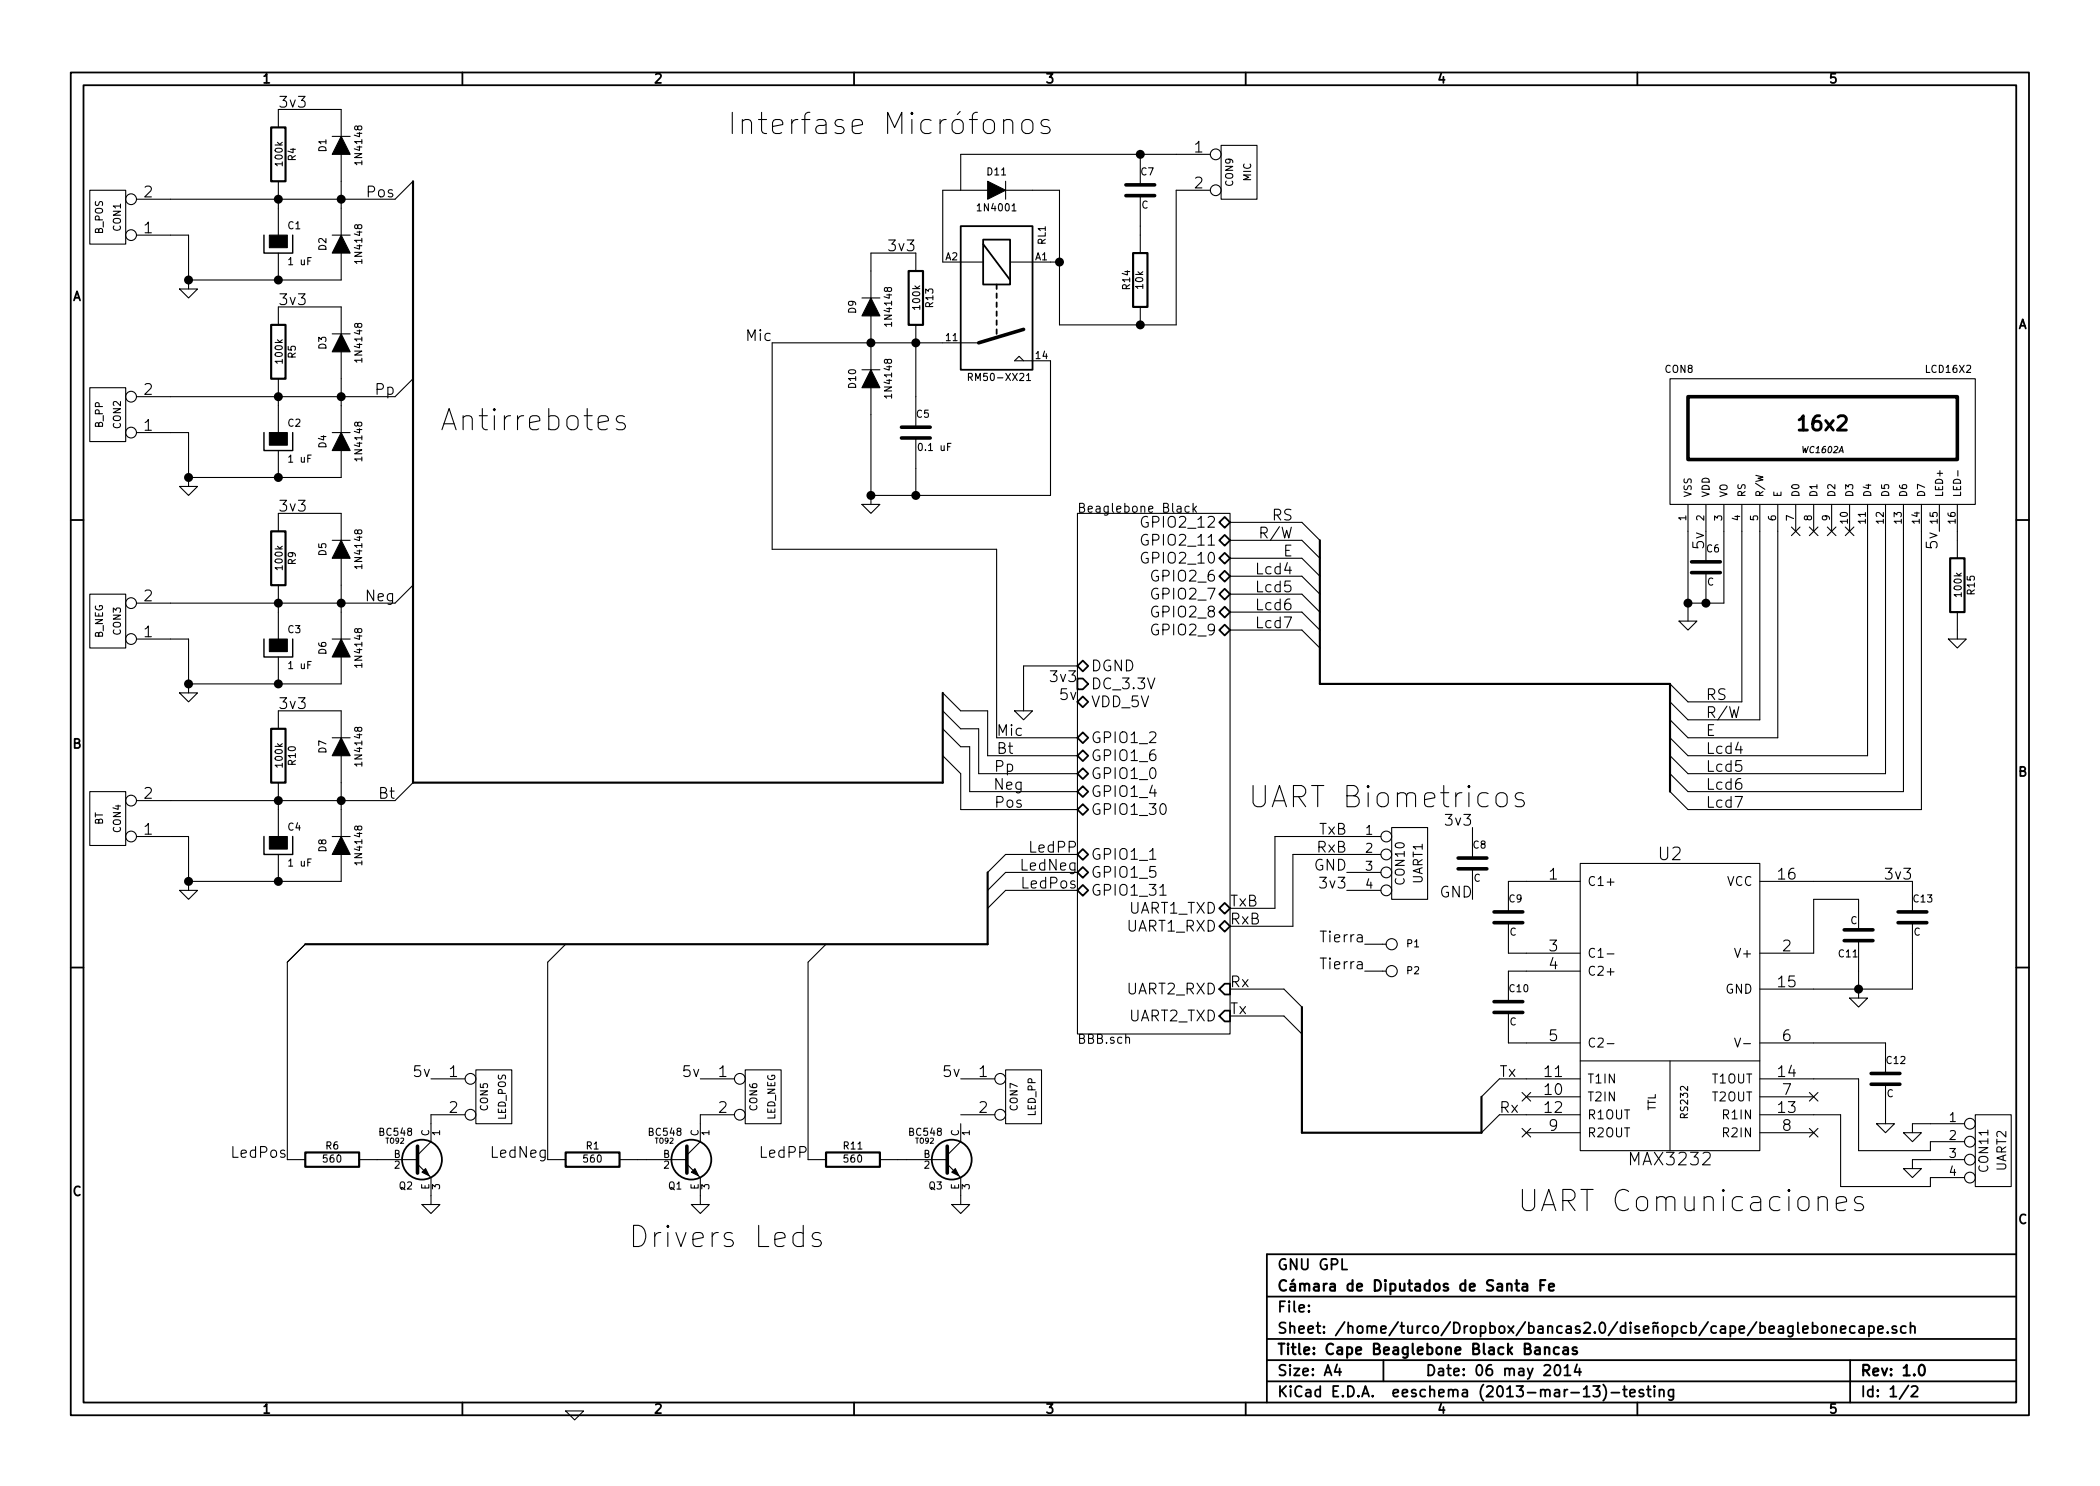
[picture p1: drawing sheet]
<svg xmlns="http://www.w3.org/2000/svg" width="297mm" height="210mm" viewBox="0 0 297 210" stroke-linecap="round" stroke-linejoin="round" font-family="sans-serif">
<g fill="none" stroke="#000" stroke-width=".25">
<path d="M10 10.3h277v189.9h-277zM11.8 12.1h273.4v186.3h-273.4zM65.4 10.3v1.8M120.8 10.3v1.8M176.2 10.3v1.8M231.6 10.3v1.8M135.9 32h10.1v20.3h-10.1zM139.1 33.9h3.8v6.4h-3.8zM139.1 34.5l3.8 5.1M141 40.3v.6M141 41.5v.7M141 42.8v.6"/>
<path d="M141 44.1v.6M141 45.3v.7M141 46.6v.6M10 73.6h1.8M173.2 73.1l.8 .8-.8 .8-.7-.8zM173.2 78.2l.8 .8-.8 .8-.7-.8zM173.2 75.7l.8 .7-.8 .8-.7-.8zM285.2 73.6h1.8M152.4 96h.8l.7 .8-.7 .7h-.8zM153.2 93.5l.7 .7-.7 .8-.8-.8zM153.2 98.5l.7 .8-.7 .8-.8-.8zM172.5 86.6l.7-.8 .8 .8-.8 .8z"/>
<path d="M173.2 80.8l.8 .7-.8 .8-.7-.8zM173.2 88.4l.8 .7-.8 .8-.7-.8zM173.2 83.3l.8 .8-.8 .7-.7-.7zM152.4 106.9l.8-.7 .7 .7-.7 .8zM152.4 104.4l.8-.8 .7 .8-.7 .8zM152.4 114.5l.8-.7 .7 .7-.7 .8zM152.4 109.5l.8-.8 .7 .8-.7 .7zM153.2 111.2l.7 .8-.7 .8-.8-.8zM10 136.9h1.8M152.4 120.9l.8-.8 .7 .8-.7 .8zM152.4 123.4l.8-.7 .7 .7-.7 .8zM152.4 126l.8-.8 .7 .8-.7 .7z"/>
<path d="M172.5 128.5l.7-.7 .8 .7-.8 .8zM173.2 130.3l.8 .8-.8 .7-.7-.7zM173.2 139.2h.8v1.5h-.8l-.7-.8zM285.2 136.9h1.8M173.2 143h.8v1.5h-.8l-.7-.7zM285.2 177.5h-106v20.9M65.4 198.4v1.8M120.8 198.4v1.8M176.2 198.4v1.8M179.2 192.5h106M179.2 195.4h106M179.2 189.5h106"/>
<path d="M179.2 183.5h106M185.1 185.5h.1l-.1 .1v-.1v.1M185.1 184.7l.1 .1h-.1v-.1v.1M189.1 193l-.3 1.1h.9M189.5 193.6v1M195.7 192.5v2.9M220 193.3a.35 .35 0 0 1 .4-.2 .35 .35 0 0 1 .2 .3 .77 .77 0 0 1-.4 1.2 .9 .9 0 0 1-.2-1.3zM221.3 193.5l.4-.4v1.5M221.3 194.6h.8M223.1 193l-.4 1.1h.9M223.4 193.6v1M225.3 196.1h1l-.5 .6 .4 .1 .1 .2-.1 .5-.2 .1h-.4l-.3-.1"/>
<path d="M226.8 195.9a1.71 1.71 0 0 1 0 2.3M227.9 197h1.2M229.6 196.6h.5M229.8 196.1v1.3l.2 .2h.1M230.6 197.1l.7-.1-.1-.3-.4-.1-.2 .2v.7l.2 .1 .4-.1M231.6 198.4v1.8M232.4 196.7a.37 .37 0 0 0-.5 .1v.1a.54 .54 0 0 0 .5 .3l.1 .1-.1 .2-.1 .1-.4-.1M232.9 196.6h.6M233.1 196.1v1.3l.2 .2h.2M234 196.1l-.1 .1 .1 .1 .1-.1-.1-.1v.2M234 196.6v1M234.7 196.7a.38 .38 0 0 1 .7 .1v.8"/>
<path d="M234.7 196.6v1M236.7 196.6v1.2a.39 .39 0 0 1-.6 .2M236.7 196.7l-.4-.1-.3 .3 .1 .6 .2 .1 .4-.1M253.6 187.6v1.2a.39 .39 0 0 1-.6 .2M253.6 187.7l-.4-.1-.3 .3 .1 .6 .2 .1 .4-.1M254.3 187.1v1.3l.2 .2M255 188.1l.7-.1v-.3l-.5-.1-.2 .2 .1 .7 .1 .1 .5-.1M256.4 187.7a.48 .48 0 0 1 .6 .1l.1 .1-.1 .6a.48 .48 0 0 1-.6 0M256.4 187.1v1.5M257.7 187.8a.41 .41 0 0 1 .7 .1v.4a.41 .41 0 0 1-.3 .3 .41 .41 0 0 1-.4-.3zM259.1 187.8a.38 .38 0 0 1 .6 0v.8M259.1 187.6v1"/>
<path d="M260.3 188.1l.8-.1-.1-.3-.4-.1-.3 .2 .1 .7 .2 .1 .4-.1M261.7 192.5v5.9M262.4 187.7l-.5-.1-.3 .3 .1 .6 .2 .1 .5-.1M263 187.7l.2-.1 .4 .1 .1 .9M263.7 188l-.5 .1-.3 .2 .1 .2 .2 .1 .5-.1M264.4 187.7a.48 .48 0 0 1 .6 .1l.1 .1-.1 .6a.48 .48 0 0 1-.6 0M264.4 187.6v1.5M265.6 188.1l.7-.1v-.3l-.4-.1-.3 .2 .1 .7 .2 .1 .4-.1M267 188.5h.1l-.1 .1-.1-.1h.1v.1M268.2 187.7a.37 .37 0 0 0-.6 .1v.1a.54 .54 0 0 0 .6 .3l.1 .1-.1 .2-.1 .1-.5-.1M269.6 187.7l-.5-.1-.2 .3v.6l.2 .1 .5-.1M270 196l-1.3 2"/>
<path d="M270.2 187.8a.38 .38 0 0 1 .7 0v.8M270.2 187.1v1.5M270.4 196.3l.2-.2 .5 .1a.37 .37 0 0 1 .1 .5l-.9 .9h.9"/>
<circle cx="59.7" cy="164.1" r="2.82"/>
<circle cx="97.8" cy="164.1" r="2.82"/>
<circle cx="134.6" cy="164.1" r="2.82"/>
</g>
<g fill="none" stroke="#000" stroke-width=".3">
<path d="M38.4 18h2v7.6h-2zM58.4 25.6v85.1h74.9v-12.7M128.5 38.3h2.1v7.7h-2.1zM160.3 35.8h2v7.6h-2zM38.4 46h2v7.6h-2zM38.4 75.2h2v7.6h-2zM186.7 76.4v20.4h49.5v15.2M275.8 79h2.1v7.6h-2.1zM38.4 103.1h2v7.6h-2zM139.7 123.4v10.2h-96.5M184.1 142.5v17.8h25.4v-5.1M43.2 163.1h7.6v2h-7.6z"/>
<path d="M80 163.1h7.6v2h-7.6zM116.8 163.1h7.7v2h-7.7zM215.4 181.7l.1-.1 .5 .1v.9M216 182l-.5 .1-.2 .2 .1 .2 .1 .1 .5-.1M217.9 181.8h.5M218.5 190.7a.38 .38 0 0 1 .7 .1v.8M218.6 181.1h-.7v1.5M219.1 182.1l.7-.1v-.3l-.5-.1-.2 .2 .1 .7 .1 .1 .5-.1M220.5 190.7l-.4-.1-.3 .3 .1 .6 .2 .1 .4-.1M221.2 190.7l.1-.1 .4 .1 .1 .9M221.8 191l-.5 .1-.2 .2 .1 .2 .1 .1 .5-.1M223 190.7a.37 .37 0 0 0-.6 .1v.1a.54 .54 0 0 0 .6 .3l.1 .1-.1 .2-.1 .1-.5-.1"/>
<path d="M271.6 193.3a.35 .35 0 0 1 .3-.2 .35 .35 0 0 1 .3 .3 .77 .77 0 0 1-.4 1.2 .9 .9 0 0 1-.2-1.3z"/>
</g>
<g fill="none" stroke="#000" stroke-width=".15">
<path d="M39.4 18v-2.5h8.9v3.8M47 19.3h2.5M142 17.2a.76 .76 0 0 1 1.3 .1v1.6M144.7 17.2a.81 .81 0 0 1 1.4 .3v.8a.82 .82 0 0 1-.8 .6 .82 .82 0 0 1-.8-.6v-.8zM148.4 17l-.3-.1h-.4l-.3 .1-.2 .3 .2 .4 1 .4 .1 .2-.1 .5-.3 .1h-.6l-.3-.1M12.7 26.9h5.1v7.6h-5.1zM19.3 33.3h7.4v7.6M39.4 25.6v7.7M39.4 35.8v3.8M47 33.3h2.5M48.3 21.8v11.5M48.3 35.8v3.8h-21.6"/>
<path d="M58.4 25.6l-2.5 2.6h-36.6M129.5 38.3v-2.5h-6.3v6.4M139.7 26.9h-6.4v10.2h5.8M142.2 26.9h7.7v19.1h16.5v-19.1h4.8M142.2 25.6v2.6M142.9 37.1h7M143.2 29.8h.5M161.3 21.8v4.4M161.3 27.7v8.1M171.2 21.8h-35.3v5.1M172.7 20.6h5.1v7.6h-5.1zM12.7 54.9h5.1v7.6h-5.1z"/>
<path d="M25.4 40.9h2.5l-1.2 1.3zM39.4 46v-2.6h8.9v3.8M39.4 53.6v7.6M47 47.2h2.5M48.3 49.8v11.4M58.4 53.6l-2.5 2.5h-36.6M84.6 59.8l1.5-.3-.2-.6-.3-.1h-.6l-.2 .1-.2 .4v1.1l.2 .3 .2 .1h.6l.3-.1M88.3 58.9l-.3-.1h-.4l-.3 .1-.1 .4 .1 .4 1 .3 .2 .2-.2 .5-.3 .1h-.5l-.3-.1M121.9 52.3h2.6M121.9 42.2h2.6M123.2 44.7v7.6M123.2 54.9v16.5"/>
<path d="M129.5 46v14.4M137 53.4l.5-.1v-.1v-.3l-.5-.1v1M138.4 48.5h-29.2v29.2h31.8v26.7h11.4M144.8 51l-.7-.6-.6 .6h5.1v19.1h-25.4M145.2 53.1l.3-.3v1M145.2 53.8h.6M161.3 43.4v2.6M236.2 53.6h43.2v17.8h-43.2zM19.3 61.2h7.4v7.6M25.4 68.8h2.5l-1.2 1.3zM39.4 63.7v3.9M39.4 75.2v-2.6h8.9v3.8"/>
<path d="M47 76.4h2.5M47 61.2h2.5M48.3 63.7v3.9h-21.6M48.3 79v11.4M121.9 71.4h2.6l-1.3 1.2zM129.5 62v8.1M152.4 72.6h21.6v73.7h-21.6zM168.2 71.7l-.4-.1-.2 .3 .1 .5 .1 .1 .4-.1M168.8 71.2v1.3M168.9 72l.3 .5M169.2 71.6l-.4 .5M174 76.4h10.1l2.6 2.6"/>
<path d="M174 73.9h10.1l2.6 2.5M174 79h10.1l2.6 2.5M238.8 71.4v16.5M241.3 71.4v8.1M243.8 71.4v13.9h-5M246.4 71.4v27.9h-7.6l-2.6-2.5M248.9 71.4v30.4h-10.1l-2.6-2.5M251.5 71.4v33h-12.7l-2.6-2.6M253.4 74.6l1.2 1.2M254 71.4v3.8M254.6 74.6l-1.2 1.2M255.9 74.6l1.2 1.2"/>
<path d="M256.5 71.4v3.8M257.1 74.6l-1.2 1.2M258.5 74.6l1.2 1.2M259.1 71.4v3.8M259.7 74.6l-1.2 1.2M261 74.6l1.2 1.2M261.6 71.4v3.8M262.2 74.6l-1.2 1.2M264.2 71.4v35.5h-25.4l-2.6-2.5M266.7 71.4v38.1h-27.9l-2.6-2.6M269.2 71.4v40.6h-30.4l-2.6-2.5M271.8 71.4v43.1h-33l-2.6-2.5"/>
<path d="M274.3 71.4v3.8M276.9 71.4v7.6M276.9 66.6v.8M12.7 84.1h5.1v7.6h-5.1zM19.3 90.4h7.4v7.6M25.4 98h2.5l-1.2 1.3zM39.4 82.8v7.6M39.4 93v3.8M47 90.4h2.5M48.3 93v3.8h-21.6M58.4 82.8l-2.5 2.5h-36.6M133.3 98l2.6 2.6h3.8v6.3h12.7"/>
<path d="M152.4 94.2h-7.6v6.4M174 81.5h10.1l2.6 2.6M174 84.1h10.1l2.6 2.5M174 86.6h10.1l2.6 2.5M174 89.1h10.1l2.6 2.6M237.5 87.9h2.5l-1.2 1.2zM241.3 81v4.3M275.6 90.4h2.5l-1.2 1.3zM276.9 86.6v3.8M12.7 112h5.1v7.6h-5.1zM19.3 118.4h7.4v7.6M39.4 103.1v-2.5h8.9v3.8"/>
<path d="M39.4 110.7v7.7M47 118.4h2.5M47 104.4h2.5M48.3 106.9v11.5M58.4 110.7l-2.5 2.6h-36.6M133.3 106.9l2.6 2.6v5h16.5M133.3 100.6l2.6 2.5h2.5v6.4h14M133.3 103.1l2.6 2.6h1.3v6.3h15.2M143.5 100.6h2.5l-1.2 1.2zM195.3 118.4h-15v10.1h-6.3M196.8 117.1h5.1v10.1h-5.1zM208.3 117.1v4.3"/>
<path d="M211.9 112.3a.82 .82 0 0 1 1.3 .4v.9a.82 .82 0 0 1-.8 .6 .82 .82 0 0 1-.8-.6v-.9zM215.5 112.3l-.3-.1h-.4l-.3 .1-.2 .3 .2 .4 1 .3 .1 .3-.1 .4-.3 .1h-.6l-.3-.1M25.4 126h2.5l-1.2 1.2zM39.4 120.9v3.8M43.2 133.6l-2.6 2.5v28h2.6M48.3 120.9v3.8h-21.6M80 133.6l-2.5 2.5v28h2.5M116.8 133.6l-2.5 2.5v28h2.5M152.4 120.9h-10.2l-2.5 2.5M152.4 123.4h-10.2l-2.5 2.6M152.4 126h-10.2l-2.5 2.5M164.1 126.7h.8"/>
<path d="M174 139.9h7.6l2.5 2.6M190.5 123.4h4.8M190.5 126h4.8M193 133.6h3.1M193 137.4h3.1M195.3 120.9h-12.4v10.2h-8.9M208.3 122.9v4.3M213.4 130.6v4.3h10.1M223.5 122.2h25.4v40.6h-25.4zM223.5 124.7h-10.1v4.3M223.5 137.4h-10.1v4.3M227.3 135h1"/>
<path d="M248.9 124.7h21.6v4.3M262.9 131.6v-4.4h-6.4v7.7h-7.6M262.9 133.1v8.1M270.5 130.6v9.3h-21.6M61 152.6h4.8M65.8 157.7h-4.8v3.8l-1.9 1.9M67.3 151.4h5.1v7.6h-5.1zM99.1 152.6h4.8M103.9 157.7h-4.8v3.8l-1.9 1.9M105.4 151.4h5.1v7.6h-5.1zM135.9 159v2.5l-1.9 1.9M135.9 152.6h4.8"/>
<path d="M135.9 157.7h4.8M142.2 151.4h5.1v7.6h-5.1zM159.2 146.9a.3 .3 0 0 1 .6 0v.7M174 143.8h7.6l2.5 2.5M213.4 143.3v4.3h10.1M215.3 154.6l1.2 1.2M215.3 159.7l1.2 1.2M215.9 155.2h7.6M216.5 154.6l-1.2 1.2M216.5 159.7l-1.2 1.2M223.5 150.1h25.4M223.5 152.6h-11.4l-2.6 2.6"/>
<path d="M223.5 157.7h-11.4l-2.6 2.6M227.3 147.7h1M236.2 150.1v12.7M245.4 146.9l.4 1.3 .4-1.3M246.6 147.7h1M248.9 152.6h14v10.2h10.1v-1.3h4.9M248.9 157.7h11.4v10.2h12.7v-1.3h4.9M248.9 147.6h17.8v4.3M248.9 155.2h7.6M255.9 159.7l1.2 1.2M255.9 154.6l1.2 1.2M257.1 159.7l-1.2 1.2"/>
<path d="M257.1 154.6l-1.2 1.2M261.6 141.2h2.6l-1.3 1.3zM265.4 159h2.6l-1.3 1.3zM266.7 153.4v5.6M277.9 159h-7.4v1.3M279.4 157.7h5.1v10.2h-5.1zM50.8 164.1h8.3M59.1 164.7l1.9 1.9v3.8M59.7 170.4h2.5l-1.2 1.3zM87.6 164.1h9.6M97.2 164.7l1.9 1.9v3.8M97.8 170.4h2.5l-1.2 1.3z"/>
<path d="M116 174.5l-.3-.1h-.4l-.3 .1-.1 .3 .1 .4 1 .3 .2 .3-.2 .4-.3 .2h-.5l-.3-.2M124.5 164.1h9.5M134 164.7l1.9 1.9v3.8M134.6 170.4h2.6l-1.3 1.3zM215.9 160.3h7.6M248.9 160.3h7.6M259.7 170.3l1.5-.3-.2-.6-.2-.1h-.6l-.3 .1-.2 .3v1.2l.2 .3 .3 .1h.6l.2-.1M263.4 169.4l-.2-.1h-.5l-.2 .1-.2 .3 .2 .4 .9 .4 .2 .2-.2 .5-.2 .1h-.6l-.3-.1M269.2 165.3h2.6l-1.3 1.3zM269.2 160.3h2.6l-1.3 1.2zM277.9 164.1h-7.4v1.2M80 199.6h2.5l-1.2 1.3z"/>
<circle cx="18.5" cy="28.2" r=".76"/>
<circle cx="18.5" cy="33.3" r=".76"/>
<circle cx="172" cy="26.9" r=".76"/>
<circle cx="172" cy="21.8" r=".76"/>
<circle cx="18.5" cy="56.1" r=".76"/>
<circle cx="18.5" cy="61.2" r=".76"/>
<circle cx="18.5" cy="90.4" r=".76"/>
<circle cx="18.5" cy="85.3" r=".76"/>
<circle cx="18.5" cy="113.3" r=".76"/>
<circle cx="18.5" cy="118.4" r=".76"/>
<circle cx="196.1" cy="118.4" r=".76"/>
<circle cx="196.1" cy="123.4" r=".76"/>
<circle cx="196.1" cy="120.9" r=".76"/>
<circle cx="196.1" cy="126" r=".76"/>
<circle cx="196.8" cy="133.6" r=".79"/>
<circle cx="196.8" cy="137.4" r=".79"/>
<circle cx="66.5" cy="157.7" r=".76"/>
<circle cx="66.5" cy="152.6" r=".76"/>
<circle cx="104.6" cy="157.7" r=".76"/>
<circle cx="104.6" cy="152.6" r=".76"/>
<circle cx="141.5" cy="157.7" r=".76"/>
<circle cx="141.5" cy="152.6" r=".76"/>
<circle cx="278.6" cy="159" r=".76"/>
<circle cx="278.6" cy="161.5" r=".76"/>
<circle cx="278.6" cy="166.6" r=".76"/>
<circle cx="278.6" cy="164.1" r=".76"/>
</g>
<g fill="none" stroke="#000" stroke-width=".51">
<path d="M159.3 27.7h4M159.3 26.2h4M144.8 46.6l-6.4 1.9M238.8 56.1h38.1v8.9h-38.1zM127.5 62h4.1M127.5 60.4h4.1M239.3 79.5h4M239.3 81h4M206.2 122.9h4.1M206.2 121.4h4.1M211.3 130.6h4.1M211.3 129h4.1"/>
<path d="M260.9 131.6h4M260.9 133.1h4M268.5 130.6h4M268.5 129h4M211.3 143.3h4.1M211.3 141.7h4.1M264.7 153.4h4M264.7 151.9h4M59.1 162.2v3.8M97.2 162.2v3.8M134 162.2v3.8"/>
</g>
<g fill="#000" stroke="#000" stroke-width=".15">
<path d="M38.1 33.3h2.5v1.7h-2.5zM48.3 19.3l1.2 2.5h-2.5zM48.3 33.3l1.2 2.5h-2.5zM139.7 25.6l2.5 1.3-2.5 1.3zM48.3 47.2l1.2 2.6h-2.5zM123.2 52.3l1.3 2.6h-2.6zM123.2 42.2l1.3 2.5h-2.6zM38.1 61.2h2.5v1.8h-2.5zM48.3 76.4l1.2 2.6h-2.5zM48.3 61.2l1.2 2.5h-2.5zM38.1 90.4h2.5v1.8h-2.5zM48.3 90.4l1.2 2.6h-2.5z"/>
<path d="M38.1 118.4h2.5v1.7h-2.5zM48.3 104.4l1.2 2.5h-2.5zM48.3 118.4l1.2 2.5h-2.5zM59.7 165.9l.5-.6 .5 1.1zM97.8 165.9l.5-.6 .5 1.1zM134.6 165.9l.5-.6 .5 1.1z"/>
</g>
<path d="M37.3 33.3v2.5h4.1v-2.5M37.3 61.2v2.5h4.1v-2.5M37.3 90.4v2.6h4.1v-2.6M37.3 118.4v2.5h4.1v-2.5" fill="none" stroke="#000" stroke-width=".2"/>
<g fill="#000" stroke="#000" stroke-width=".25">
<circle cx="26.7" cy="39.6" r=".51"/>
<circle cx="39.4" cy="39.6" r=".51"/>
<circle cx="39.4" cy="28.2" r=".51"/>
<circle cx="48.3" cy="28.2" r=".51"/>
<circle cx="149.9" cy="37.1" r=".51"/>
<circle cx="161.3" cy="21.8" r=".51"/>
<circle cx="39.4" cy="56.1" r=".51"/>
<circle cx="48.3" cy="56.1" r=".51"/>
<circle cx="123.2" cy="48.5" r=".51"/>
<circle cx="129.5" cy="48.5" r=".51"/>
<circle cx="161.3" cy="46" r=".51"/>
<circle cx="26.7" cy="67.6" r=".51"/>
<circle cx="39.4" cy="67.6" r=".51"/>
<circle cx="123.2" cy="70.1" r=".51"/>
<circle cx="129.5" cy="70.1" r=".51"/>
<circle cx="26.7" cy="96.8" r=".51"/>
<circle cx="39.4" cy="85.3" r=".51"/>
<circle cx="39.4" cy="96.8" r=".51"/>
<circle cx="48.3" cy="85.3" r=".51"/>
<circle cx="238.8" cy="85.3" r=".51"/>
<circle cx="241.3" cy="85.3" r=".51"/>
<circle cx="39.4" cy="113.3" r=".51"/>
<circle cx="48.3" cy="113.3" r=".51"/>
<circle cx="26.7" cy="124.7" r=".51"/>
<circle cx="39.4" cy="124.7" r=".51"/>
<circle cx="262.9" cy="139.9" r=".51"/>
</g>
<g font-size="4.2">
<text x="102.9" y="19">Interfase Micrófonos</text>
<text x="62.2" y="61">Antirrebotes</text>
<text x="176.5" y="114.3">UART Biometricos</text>
<text x="214.6" y="171.4">UART Comunicaciones</text>
<text x="88.9" y="176.5">Drivers Leds</text>
</g>
<text font-size="2.8" x="254.7" y="61">16x2</text>
<g font-size="2.5">
<text x="234.6" y="121.7">U2</text>
<text x="230.7" y="164.9">MAX3232</text>
</g>
<g font-size="2.1">
<text x="39.4" y="15.2">3v3</text>
<text x="169" y="21.6">1</text>
<text x="20.4" y="27.9">2</text>
<text x="52" y="27.9">Pos</text>
<text x="169" y="26.7">2</text>
<text x="20.4" y="33">1</text>
<text x="126" y="35.6">3v3</text>
<text x="39.4" y="43.2">3v3</text>
<text x="105.7" y="48.3">Mic</text>
<text x="20.4" y="55.9">2</text>
<text x="53.2" y="55.9">Pp</text>
<text x="20.4" y="61">1</text>
<text x="39.4" y="72.4">3v3</text>
<text x="162" y="74.7">GPIO2_12</text>
<text x="162" y="77.2">GPIO2_11</text>
<text x="178.8" y="76.2">R/W</text>
<text x="179.9" y="73.7">RS</text>
<text x="241" y="77.5" transform="rotate(-90 241 77.5)">5v</text>
<text x="274.1" y="77.5" transform="rotate(-90 274.1 77.5)">5v</text>
<text x="162" y="79.8">GPIO2_10</text>
<text x="163.2" y="82.3">GPIO2_6</text>
<text x="177.9" y="81.3">Lcd4</text>
<text x="177.9" y="83.8">Lcd5</text>
<text x="181.5" y="78.7">E</text>
<text x="20.4" y="85.1">2</text>
<text x="51.9" y="85.1">Neg</text>
<text x="163.2" y="87.4">GPIO2_8</text>
<text x="163.2" y="89.9">GPIO2_9</text>
<text x="163.2" y="84.8">GPIO2_7</text>
<text x="177.9" y="86.4">Lcd6</text>
<text x="177.9" y="88.9">Lcd7</text>
<text x="20.4" y="90.2">1</text>
<text x="154.3" y="95">DGND</text>
<text x="39.4" y="100.3">3v3</text>
<text x="148.9" y="96.5">3v3</text>
<text x="150" y="99.1">5v</text>
<text x="154.3" y="100.1">VDD_5V</text>
<text x="154.3" y="97.5">DC_3.3V</text>
<text x="241.3" y="99.1">RS</text>
<text x="241.3" y="101.6">R/W</text>
<text x="141" y="104.1">Mic</text>
<text x="141" y="106.7">Bt</text>
<text x="154.3" y="107.7">GPIO1_6</text>
<text x="154.3" y="105.2">GPIO1_2</text>
<text x="241.3" y="104.1">E</text>
<text x="241.3" y="106.7">Lcd4</text>
<text x="20.4" y="113">2</text>
<text x="53.6" y="113">Bt</text>
<text x="140.8" y="111.8">Neg</text>
<text x="140.8" y="109.2">Pp</text>
<text x="154.3" y="112.8">GPIO1_4</text>
<text x="154.3" y="110.2">GPIO1_0</text>
<text x="241.3" y="109.2">Lcd5</text>
<text x="241.3" y="111.8">Lcd6</text>
<text x="20.4" y="118.1">1</text>
<text x="140.9" y="114.3">Pos</text>
<text x="154.3" y="115.3">GPIO1_30</text>
<text x="186.5" y="118.1">TxB</text>
<text x="204.7" y="116.8">3v3</text>
<text x="241.3" y="114.3">Lcd7</text>
<text x="144.6" y="123.2">LedNeg</text>
<text x="144.7" y="125.7">LedPos</text>
<text x="145.8" y="120.6">LedPP</text>
<text x="154.3" y="121.7">GPIO1_1</text>
<text x="154.3" y="124.2">GPIO1_5</text>
<text x="185.8" y="123.2">GND</text>
<text x="186.3" y="120.6">RxB</text>
<text x="187" y="125.7">3v3</text>
<text x="219.1" y="124.5">1</text>
<text x="251.6" y="124.5">16</text>
<text x="267" y="124.5">3v3</text>
<text x="154.3" y="126.7">GPIO1_31</text>
<text x="159.3" y="131.8">UART1_RXD</text>
<text x="159.6" y="129.3">UART1_TXD</text>
<text x="174" y="128.3">TxB</text>
<text x="174" y="130.8">RxB</text>
<text x="203.6" y="127">GND</text>
<text x="187.1" y="133.3">Tierra</text>
<text x="187.1" y="137.2">Tierra</text>
<text x="219.1" y="134.6">3</text>
<text x="219.1" y="137.2">4</text>
<text x="252.1" y="134.6">2</text>
<text x="159.3" y="140.7">UART2_RXD</text>
<text x="174" y="143.5">Tx</text>
<text x="174" y="139.7">Rx</text>
<text x="251.6" y="139.7">15</text>
<text x="159.6" y="144.5">UART2_TXD</text>
<text x="219.1" y="147.3">5</text>
<text x="252.1" y="147.3">6</text>
<text x="58.6" y="152.4">5v</text>
<text x="63.6" y="152.4">1</text>
<text x="96.7" y="152.4">5v</text>
<text x="101.7" y="152.4">1</text>
<text x="133.5" y="152.4">5v</text>
<text x="138.5" y="152.4">1</text>
<text x="212.1" y="152.4">Tx</text>
<text x="218.5" y="154.9">10</text>
<text x="218.5" y="152.4">11</text>
<text x="251.6" y="152.4">14</text>
<text x="252.1" y="154.9">7</text>
<text x="63.6" y="157.5">2</text>
<text x="101.7" y="157.5">2</text>
<text x="138.5" y="157.5">2</text>
<text x="212.1" y="157.5">Rx</text>
<text x="218.5" y="157.5">12</text>
<text x="219.1" y="160">9</text>
<text x="251.6" y="157.5">13</text>
<text x="252.1" y="160">8</text>
<text x="33" y="163.8">LedPos</text>
<text x="69.7" y="163.8">LedNeg</text>
<text x="107.7" y="163.8">LedPP</text>
<text x="180.7" y="179.7">GNU GPL</text>
<text x="180.7" y="182.7">Cámara de Diputados de Santa Fe</text>
<text x="180.7" y="185.7">File:</text>
<text x="180.7" y="188.7">Sheet: /home/turco/Dropbox/bancas2.0/diseñopcb/cape/beaglebonecape.sch</text>
<text x="180.7" y="191.7">Title: Cape Beaglebone Black Bancas</text>
<text x="180.7" y="194.7">Size: A4</text>
<text x="180.7" y="197.7">KiCad E.D.A. eeschema (2013-mar-13)-testing</text>
<text x="201.7" y="194.7">Date: 06 may 2014</text>
<text x="263.2" y="197.7">Id: 1/2</text>
<text x="263.2" y="194.7">Rev: 1.0</text>
</g>
<g font-size="1.8">
<text x="37.2" y="11.8">1</text>
<text x="92.6" y="11.8">2</text>
<text x="148" y="11.8">3</text>
<text x="203.4" y="11.8">4</text>
<text x="258.8" y="11.8">5</text>
<text x="10.3" y="42.6">A</text>
<text x="285.5" y="46.5">A</text>
<text x="152.4" y="72.5">Beaglebone Black</text>
<text x="10.3" y="105.9">B</text>
<text x="285.5" y="109.8">B</text>
<text x="193.2" y="118.1">1</text>
<text x="193.2" y="120.6">2</text>
<text x="193.2" y="123.2">3</text>
<text x="193.2" y="125.7">4</text>
<text x="198.7" y="125.1" transform="rotate(-90 198.7 125.1)">CON10</text>
<text x="201.2" y="125.1" transform="rotate(-90 201.2 125.1)">UART1</text>
<text x="224.5" y="125.3">C1+</text>
<text x="244.2" y="125.3">VCC</text>
<text x="224.5" y="135.5">C1-</text>
<text x="245.7" y="135.5">V+</text>
<text x="224.5" y="138">C2+</text>
<text x="244" y="140.6">GND</text>
<text x="152.4" y="147.7">BBB.sch</text>
<text x="224.5" y="148.2">C2-</text>
<text x="224.5" y="155.8">T2IN</text>
<text x="224.5" y="153.3">T1IN</text>
<text x="242.1" y="155.8">T2OUT</text>
<text x="242.1" y="153.3">T1OUT</text>
<text x="224.5" y="160.9">R2OUT</text>
<text x="224.5" y="158.4">R1OUT</text>
<text x="243.9" y="160.9">R2IN</text>
<text x="243.9" y="158.4">R1IN</text>
<text x="275.7" y="158.7">1</text>
<text x="275.7" y="161.3">2</text>
<text x="275.7" y="163.8">3</text>
<text x="275.7" y="166.4">4</text>
<text x="281.2" y="165.8" transform="rotate(-90 281.2 165.8)">CON11</text>
<text x="283.8" y="165.7" transform="rotate(-90 283.8 165.7)">UART2</text>
<text x="10.3" y="169.2">C</text>
<text x="285.5" y="173.2">C</text>
<text x="37.2" y="200">1</text>
<text x="92.6" y="200">2</text>
<text x="148" y="200">3</text>
<text x="203.4" y="200">4</text>
<text x="258.8" y="200">5</text>
</g>
<g font-size="1.4">
<text x="40" y="23.4" transform="rotate(-90 40 23.4)">100k</text>
<text x="41.8" y="22.7" transform="rotate(-90 41.8 22.7)">R4</text>
<text x="46.2" y="21.5" transform="rotate(-90 46.2 21.5)">D1</text>
<text x="51.2" y="23" transform="rotate(-90 51.2 23)">1N4148</text>
<text x="138.5" y="29.9">1N4001</text>
<text x="139.7" y="24.8">D11</text>
<text x="161.4" y="24.8">C7</text>
<text x="161.4" y="29.5">C</text>
<text x="174.4" y="26.3" transform="rotate(-90 174.4 26.3)">CON9</text>
<text x="177" y="25.6" transform="rotate(-90 177 25.6)">MIC</text>
<text x="14.6" y="33.1" transform="rotate(-90 14.6 33.1)">B_POS</text>
<text x="17.1" y="32.7" transform="rotate(-90 17.1 32.7)">CON1</text>
<text x="40.7" y="32.4">C1</text>
<text x="46.2" y="35.4" transform="rotate(-90 46.2 35.4)">D2</text>
<text x="147.9" y="34.6" transform="rotate(-90 147.9 34.6)">RL1</text>
<text x="40.9" y="37.5">1 uF</text>
<text x="51.2" y="37" transform="rotate(-90 51.2 37)">1N4148</text>
<text x="133.7" y="36.8">A2</text>
<text x="146.4" y="36.8">A1</text>
<text x="159.8" y="40.9" transform="rotate(-90 159.8 40.9)">R14</text>
<text x="161.7" y="40.8" transform="rotate(-90 161.7 40.8)">10k</text>
<text x="121.1" y="44.3" transform="rotate(-90 121.1 44.3)">D9</text>
<text x="126.2" y="45.9" transform="rotate(-90 126.2 45.9)">1N4148</text>
<text x="130.1" y="43.7" transform="rotate(-90 130.1 43.7)">100k</text>
<text x="132" y="43.5" transform="rotate(-90 132 43.5)">R13</text>
<text x="40" y="51.3" transform="rotate(-90 40 51.3)">100k</text>
<text x="41.8" y="50.7" transform="rotate(-90 41.8 50.7)">R5</text>
<text x="46.2" y="49.4" transform="rotate(-90 46.2 49.4)">D3</text>
<text x="51.2" y="51" transform="rotate(-90 51.2 51)">1N4148</text>
<text x="133.8" y="48.3">11</text>
<text x="137.5" y="53.9">RM50-XX21</text>
<text x="146.5" y="50.8">14</text>
<text x="235.5" y="52.8">CON8</text>
<text x="272.5" y="52.8">LCD16X2</text>
<text x="121.1" y="54.9" transform="rotate(-90 121.1 54.9)">D10</text>
<text x="126.2" y="56.1" transform="rotate(-90 126.2 56.1)">1N4148</text>
<text x="129.6" y="59.1">C5</text>
<text x="14.6" y="60.5" transform="rotate(-90 14.6 60.5)">B_PP</text>
<text x="17.1" y="60.6" transform="rotate(-90 17.1 60.6)">CON2</text>
<text x="40.7" y="60.4">C2</text>
<text x="40.9" y="65.5">1 uF</text>
<text x="46.2" y="63.4" transform="rotate(-90 46.2 63.4)">D4</text>
<text x="51.2" y="64.9" transform="rotate(-90 51.2 64.9)">1N4148</text>
<text x="130.1" y="63.8">0.1 uF</text>
<text x="239.3" y="70.4" transform="rotate(-90 239.3 70.4)">VSS</text>
<text x="241.8" y="70.4" transform="rotate(-90 241.8 70.4)">VDD</text>
<text x="244.3" y="70.4" transform="rotate(-90 244.3 70.4)">VO</text>
<text x="246.9" y="70.4" transform="rotate(-90 246.9 70.4)">RS</text>
<text x="249.4" y="70.4" transform="rotate(-90 249.4 70.4)">R/W</text>
<text x="252" y="70.4" transform="rotate(-90 252 70.4)">E</text>
<text x="254.5" y="70.4" transform="rotate(-90 254.5 70.4)">D0</text>
<text x="257" y="70.4" transform="rotate(-90 257 70.4)">D1</text>
<text x="259.6" y="70.4" transform="rotate(-90 259.6 70.4)">D2</text>
<text x="262.1" y="70.4" transform="rotate(-90 262.1 70.4)">D3</text>
<text x="264.7" y="70.4" transform="rotate(-90 264.7 70.4)">D4</text>
<text x="267.2" y="70.4" transform="rotate(-90 267.2 70.4)">D5</text>
<text x="269.7" y="70.4" transform="rotate(-90 269.7 70.4)">D6</text>
<text x="272.3" y="70.4" transform="rotate(-90 272.3 70.4)">D7</text>
<text x="274.8" y="70.4" transform="rotate(-90 274.8 70.4)">LED+</text>
<text x="277.4" y="70.4" transform="rotate(-90 277.4 70.4)">LED-</text>
<text x="238.5" y="73.7" transform="rotate(-90 238.5 73.7)">1</text>
<text x="241" y="73.7" transform="rotate(-90 241 73.7)">2</text>
<text x="243.6" y="73.7" transform="rotate(-90 243.6 73.7)">3</text>
<text x="246.1" y="73.7" transform="rotate(-90 246.1 73.7)">4</text>
<text x="248.7" y="73.7" transform="rotate(-90 248.7 73.7)">5</text>
<text x="251.2" y="73.7" transform="rotate(-90 251.2 73.7)">6</text>
<text x="253.7" y="73.7" transform="rotate(-90 253.7 73.7)">7</text>
<text x="256.3" y="73.7" transform="rotate(-90 256.3 73.7)">8</text>
<text x="258.8" y="73.7" transform="rotate(-90 258.8 73.7)">9</text>
<text x="261.4" y="74.1" transform="rotate(-90 261.4 74.1)">10</text>
<text x="263.9" y="74.1" transform="rotate(-90 263.9 74.1)">11</text>
<text x="266.4" y="74.1" transform="rotate(-90 266.4 74.1)">12</text>
<text x="269" y="74.1" transform="rotate(-90 269 74.1)">13</text>
<text x="271.5" y="74.1" transform="rotate(-90 271.5 74.1)">14</text>
<text x="274.1" y="74.1" transform="rotate(-90 274.1 74.1)">15</text>
<text x="276.6" y="74.1" transform="rotate(-90 276.6 74.1)">16</text>
<text x="40" y="80.5" transform="rotate(-90 40 80.5)">100k</text>
<text x="41.8" y="79.9" transform="rotate(-90 41.8 79.9)">R9</text>
<text x="46.2" y="78.6" transform="rotate(-90 46.2 78.6)">D5</text>
<text x="51.2" y="80.2" transform="rotate(-90 51.2 80.2)">1N4148</text>
<text x="241.4" y="78.2">C6</text>
<text x="241.5" y="82.8">C</text>
<text x="17.1" y="89.8" transform="rotate(-90 17.1 89.8)">CON3</text>
<text x="40.7" y="89.6">C3</text>
<text x="277.5" y="84.3" transform="rotate(-90 277.5 84.3)">100k</text>
<text x="279.3" y="84.1" transform="rotate(-90 279.3 84.1)">R15</text>
<text x="14.6" y="90.3" transform="rotate(-90 14.6 90.3)">B_NEG</text>
<text x="40.9" y="94.7">1 uF</text>
<text x="46.2" y="92.6" transform="rotate(-90 46.2 92.6)">D6</text>
<text x="51.2" y="94.2" transform="rotate(-90 51.2 94.2)">1N4148</text>
<text x="46.2" y="106.5" transform="rotate(-90 46.2 106.5)">D7</text>
<text x="40" y="108.5" transform="rotate(-90 40 108.5)">100k</text>
<text x="41.8" y="108.2" transform="rotate(-90 41.8 108.2)">R10</text>
<text x="51.2" y="108.1" transform="rotate(-90 51.2 108.1)">1N4148</text>
<text x="14.6" y="116.8" transform="rotate(-90 14.6 116.8)">BT</text>
<text x="17.1" y="117.8" transform="rotate(-90 17.1 117.8)">CON4</text>
<text x="40.7" y="117.5">C4</text>
<text x="40.9" y="122.6">1 uF</text>
<text x="46.2" y="120.5" transform="rotate(-90 46.2 120.5)">D8</text>
<text x="51.2" y="122.1" transform="rotate(-90 51.2 122.1)">1N4148</text>
<text x="208.4" y="120.1">C8</text>
<text x="208.4" y="124.8">C</text>
<text x="213.5" y="127.7">C9</text>
<text x="261.7" y="130.8">C</text>
<text x="270.7" y="127.7">C13</text>
<text x="199" y="134">P1</text>
<text x="199" y="137.8">P2</text>
<text x="213.5" y="132.4">C</text>
<text x="260.1" y="135.5">C11</text>
<text x="270.7" y="132.4">C</text>
<text x="213.5" y="140.4">C10</text>
<text x="213.5" y="145.1">C</text>
<text x="266.9" y="155.2">C</text>
<text x="266.9" y="150.5">C12</text>
<text x="53.8" y="160.7">BC548</text>
<text x="60.7" y="160.8" transform="rotate(-90 60.7 160.8)">C</text>
<text x="62.2" y="160.6" transform="rotate(-90 62.2 160.6)">1</text>
<text x="69" y="157.1" transform="rotate(-90 69 157.1)">CON5</text>
<text x="71.6" y="158.5" transform="rotate(-90 71.6 158.5)">LED_POS</text>
<text x="91.9" y="160.7">BC548</text>
<text x="98.8" y="160.8" transform="rotate(-90 98.8 160.8)">C</text>
<text x="100.3" y="160.6" transform="rotate(-90 100.3 160.6)">1</text>
<text x="107.1" y="157.1" transform="rotate(-90 107.1 157.1)">CON6</text>
<text x="109.7" y="158.5" transform="rotate(-90 109.7 158.5)">LED_NEG</text>
<text x="128.7" y="160.7">BC548</text>
<text x="135.6" y="160.8" transform="rotate(-90 135.6 160.8)">C</text>
<text x="137.2" y="160.6" transform="rotate(-90 137.2 160.6)">1</text>
<text x="143.9" y="157.1" transform="rotate(-90 143.9 157.1)">CON7</text>
<text x="146.5" y="157.9" transform="rotate(-90 146.5 157.9)">LED_PP</text>
<text x="234.2" y="157.2" transform="rotate(-90 234.2 157.2)">TTL</text>
<text x="238.8" y="158.1" transform="rotate(-90 238.8 158.1)">RS232</text>
<text x="45.8" y="164.5">560</text>
<text x="46.1" y="162.6">R6</text>
<text x="55.7" y="163.8">B</text>
<text x="55.8" y="165.3">2</text>
<text x="82.6" y="164.5">560</text>
<text x="82.9" y="162.6">R1</text>
<text x="93.8" y="163.8">B</text>
<text x="93.9" y="165.3">2</text>
<text x="119.4" y="162.6">R11</text>
<text x="119.5" y="164.5">560</text>
<text x="130.6" y="163.8">B</text>
<text x="130.7" y="165.3">2</text>
<text x="56.5" y="168.3">Q2</text>
<text x="60.7" y="168.3" transform="rotate(-90 60.7 168.3)">E</text>
<text x="62.2" y="168.3" transform="rotate(-90 62.2 168.3)">3</text>
<text x="94.6" y="168.3">Q1</text>
<text x="98.8" y="168.3" transform="rotate(-90 98.8 168.3)">E</text>
<text x="100.3" y="168.3" transform="rotate(-90 100.3 168.3)">3</text>
<text x="131.4" y="168.3">Q3</text>
<text x="135.6" y="168.3" transform="rotate(-90 135.6 168.3)">E</text>
<text x="137.2" y="168.3" transform="rotate(-90 137.2 168.3)">3</text>
</g>
<text font-size="1.2" x="255" y="64.1">WC1602A</text>
<g font-size="1">
<text x="54.6" y="161.8">TO92</text>
<text x="92.7" y="161.8">TO92</text>
<text x="129.5" y="161.8">TO92</text>
</g>
</svg>
